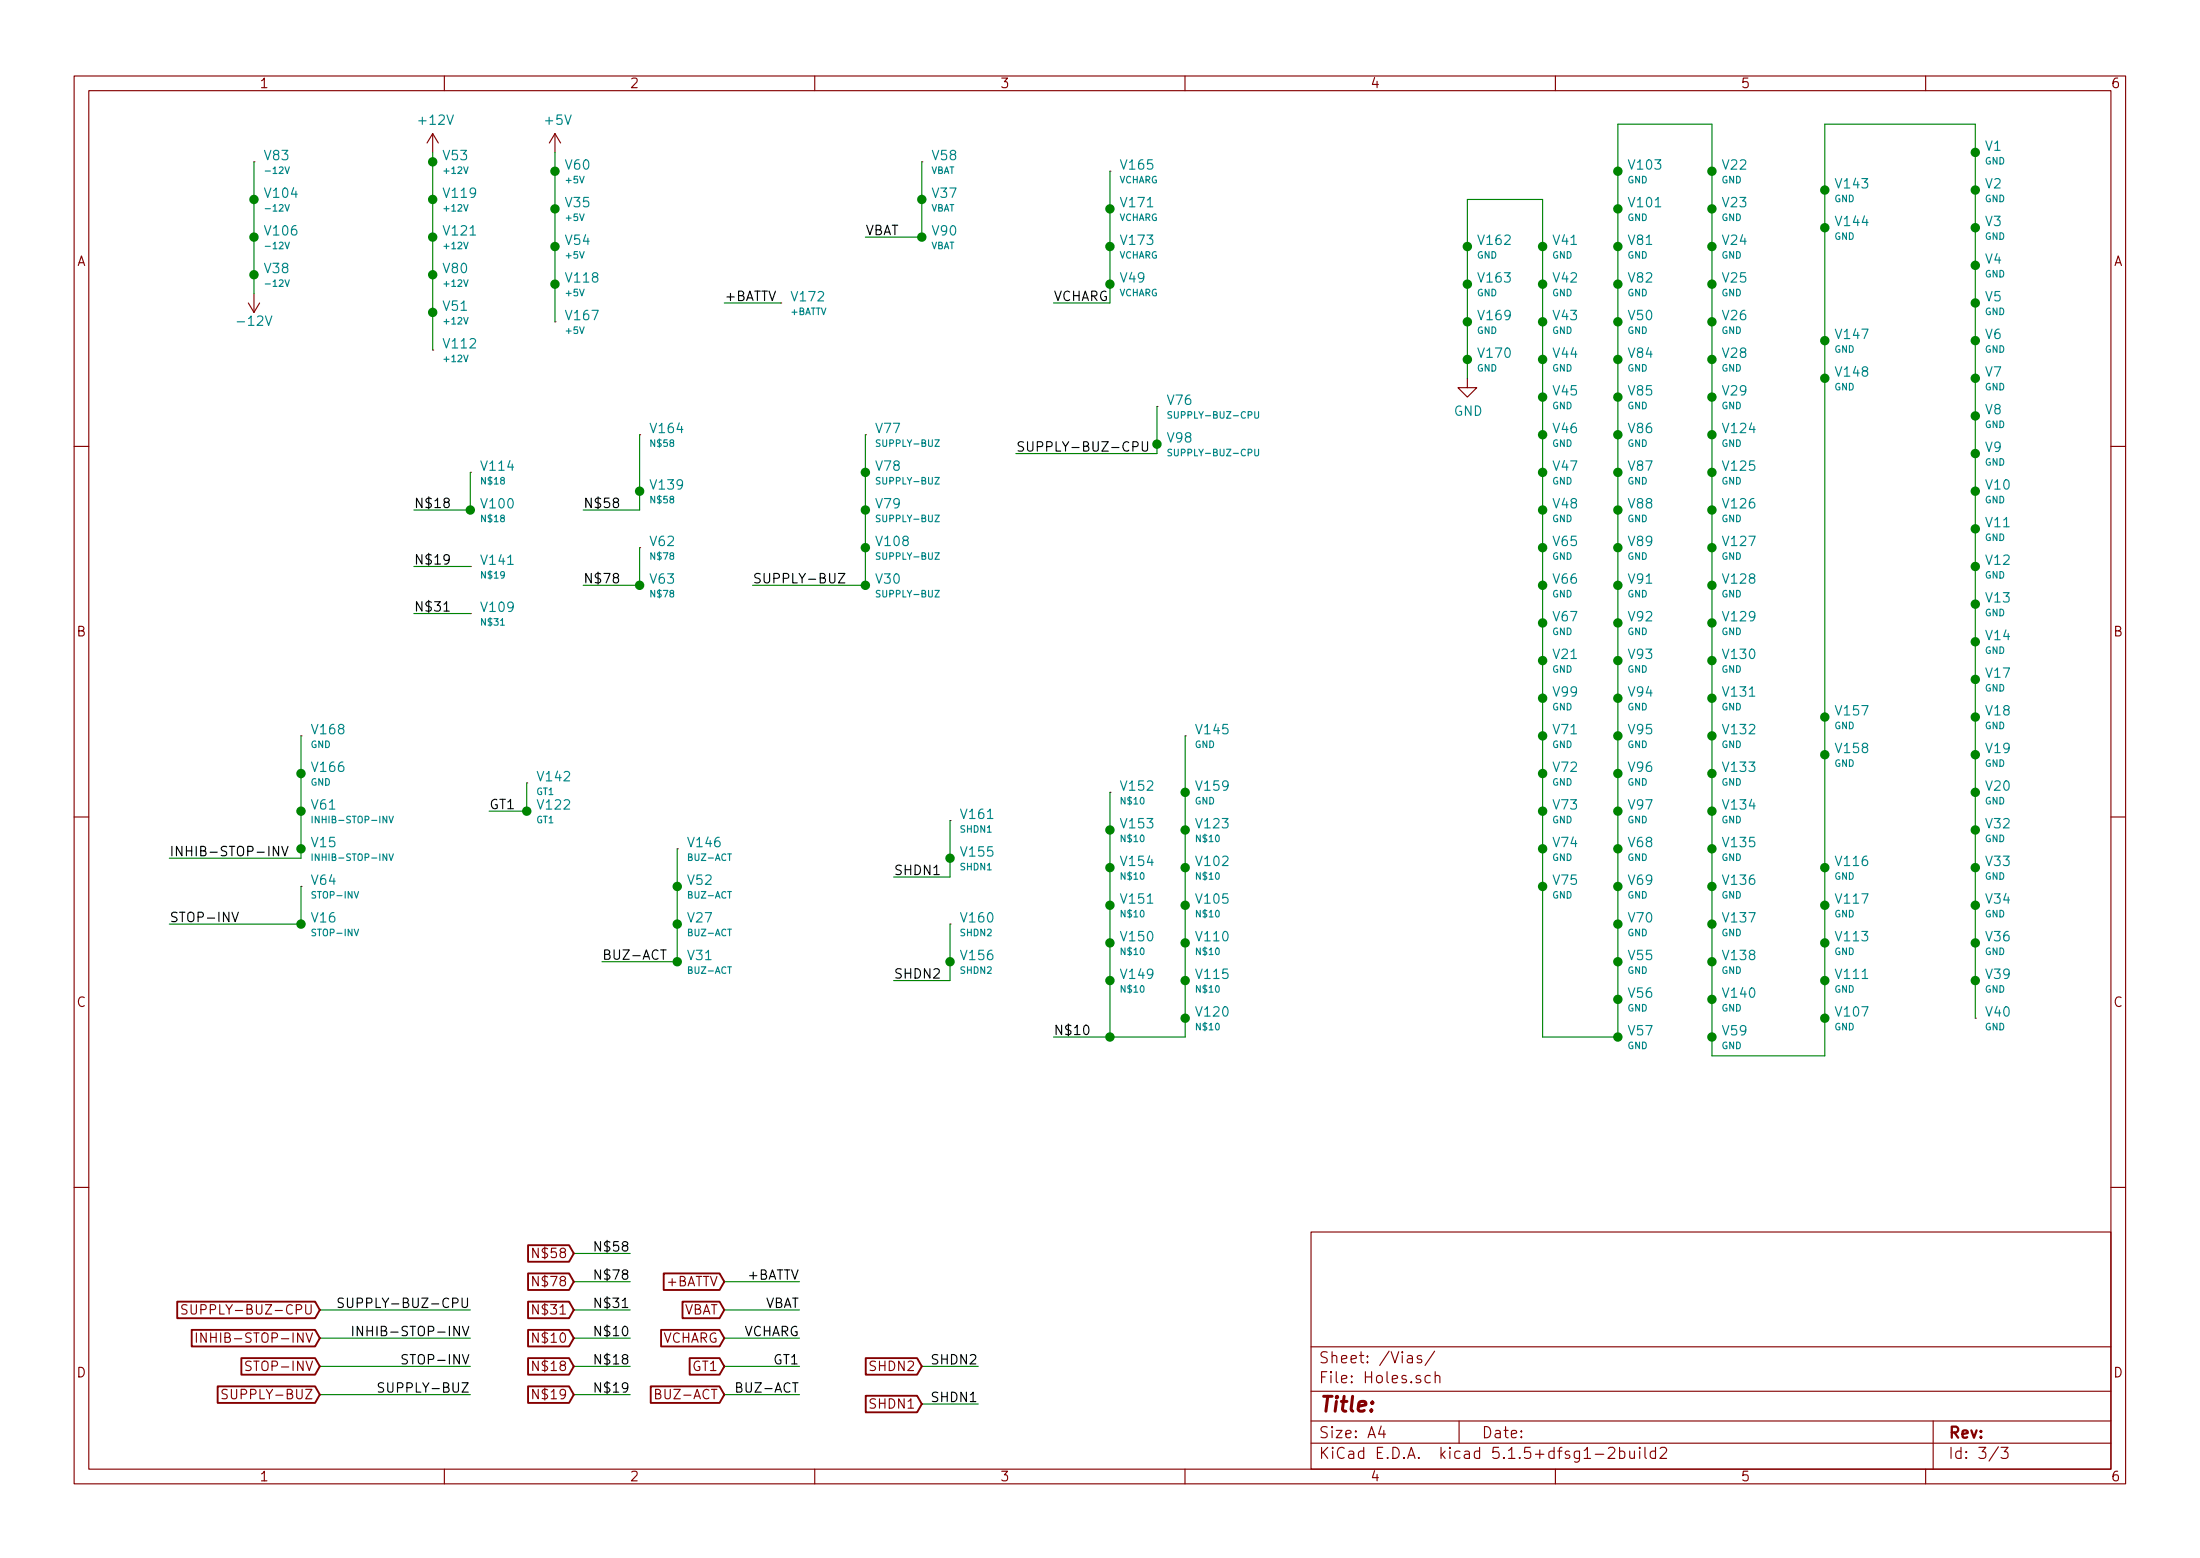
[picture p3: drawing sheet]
<svg xmlns="http://www.w3.org/2000/svg" width="297mm" height="210mm" viewBox="0 0 297 210" stroke-linecap="round" stroke-linejoin="round" font-family="sans-serif">
<g fill="none" stroke="#840000" stroke-width=".15">
<path d="M10 10.3h277v189.9h-277zM12 12.2h273v186.1h-273zM58.4 18l-.7 1.3M58.4 18v2.6M58.4 18l.8 1.3M60 10.3v1.9M74.9 18l-.7 1.3M74.9 18v2.6M74.9 18l.8 1.3M110 10.3v1.9M160 10.3v1.9M210 10.3v1.9"/>
<path d="M260 10.3v1.9M34.3 32h.1M34.3 37.1h.1M34.3 26.9h.1M34.3 21.8h.1M34.3 39.6v2.6M58.4 26.9h.1M58.4 32h.1M58.4 37.1h.1M58.4 21.8h.1M74.9 38.3h.1M74.9 28.2h.1"/>
<path d="M74.9 23.1h.1M74.9 33.3h.1M124.5 32h.1M124.5 26.9h.1M124.5 21.8h.1M149.9 33.3h.1M149.9 23.1h.1M149.9 28.2h.1M149.9 38.3h.1M198.1 38.3h.1M198.1 33.3h.1M208.3 33.3h.1"/>
<path d="M208.3 38.3h.1M218.4 23.1h.1M218.4 28.2h.1M218.4 33.3h.1M218.4 38.3h.1M231.1 23.1h.1M231.1 28.2h.1M231.1 33.3h.1M231.1 38.3h.1M246.4 25.6h.1M246.4 30.7h.1M266.7 20.6h.1"/>
<path d="M266.7 25.6h.1M266.7 30.7h.1M266.7 35.8h.1M33.5 40.9l.8 1.3M35.1 40.9l-.8 1.3M58.4 47.2h.1M58.4 42.2h.1M74.9 43.4h.1M86.4 58.7h.1M105.4 40.9h.1M116.8 58.7h.1M156.2 59.9h.1"/>
<path d="M156.2 54.9h.1M198.1 43.4h.1M198.1 48.5h.1M198.1 51v1.3h1.3l-1.3 1.3-1.3-1.3h1.3M208.3 43.4h.1M208.3 48.5h.1M208.3 53.6h.1M208.3 58.7h.1M218.4 58.7h.1M218.4 53.6h.1M218.4 48.5h.1M218.4 43.4h.1"/>
<path d="M231.1 58.7h.1M231.1 43.4h.1M231.1 48.5h.1M231.1 53.6h.1M246.4 46h.1M246.4 51h.1M266.7 56.1h.1M266.7 40.9h.1M266.7 46h.1M266.7 51h.1M10 60.2h2M63.5 76.4h.1"/>
<path d="M63.5 63.7h.1M63.5 68.8h.1M86.4 66.3h.1M86.4 73.9h.1M86.4 79h.1M116.8 73.9h.1M116.8 79h.1M116.8 63.7h.1M116.8 68.8h.1M208.3 79h.1M208.3 73.9h.1M208.3 68.8h.1"/>
<path d="M208.3 63.7h.1M218.4 68.8h.1M218.4 73.9h.1M218.4 79h.1M218.4 63.7h.1M231.1 63.7h.1M231.1 68.8h.1M231.1 73.9h.1M231.1 79h.1M266.7 61.2h.1M266.7 66.3h.1M266.7 71.4h.1"/>
<path d="M266.7 76.4h.1M285 60.2h2M40.6 99.3h.1M63.5 82.8h.1M160 99.3h.1M208.3 94.2h.1M208.3 89.1h.1M208.3 84.1h.1M208.3 99.3h.1M218.4 94.2h.1M218.4 84.1h.1M218.4 89.1h.1"/>
<path d="M218.4 99.3h.1M231.1 84.1h.1M231.1 89.1h.1M231.1 94.2h.1M231.1 99.3h.1M246.4 96.8h.1M266.7 86.6h.1M266.7 91.7h.1M266.7 96.8h.1M266.7 81.5h.1M10 110.3h2M40.6 104.4h.1"/>
<path d="M40.6 114.5h.1M40.6 109.5h.1M40.6 119.6h.1M71.1 109.5h.1M71.1 105.7h.1M91.4 114.5h.1M91.4 119.6h.1M128.3 115.8h.1M128.3 110.7h.1M149.9 106.9h.1M149.9 112h.1M149.9 117.1h.1"/>
<path d="M160 117.1h.1M160 112h.1M160 106.9h.1M208.3 114.5h.1M208.3 119.6h.1M208.3 109.5h.1M208.3 104.4h.1M218.4 104.4h.1M218.4 109.5h.1M218.4 114.5h.1M218.4 119.6h.1M231.1 104.4h.1"/>
<path d="M231.1 109.5h.1M231.1 114.5h.1M231.1 119.6h.1M246.4 117.1h.1M246.4 101.8h.1M266.7 106.9h.1M266.7 112h.1M266.7 117.1h.1M266.7 101.8h.1M285 110.3h2M40.6 124.7h.1M91.4 129.8h.1"/>
<path d="M91.4 124.7h.1M128.3 129.8h.1M128.3 124.7h.1M149.9 132.3h.1M149.9 127.2h.1M149.9 122.2h.1M160 122.2h.1M160 127.2h.1M160 132.3h.1M160 137.4h.1M218.4 134.9h.1M218.4 139.9h.1"/>
<path d="M218.4 124.7h.1M218.4 129.8h.1M231.1 124.7h.1M231.1 129.8h.1M231.1 134.9h.1M231.1 139.9h.1M246.4 122.2h.1M246.4 137.4h.1M246.4 132.3h.1M246.4 127.2h.1M266.7 122.2h.1M266.7 127.2h.1"/>
<path d="M266.7 132.3h.1M266.7 137.4h.1M10 160.2h2M25.2 176.1h-.4l-.2 .1-.1 .2 .1 .2 .6 .3v.2l-.2 .2h-.5M25.8 176.1v1l.2 .2h.3l.2-.2v-1M26.5 179.9v1.2M27.8 179.9v1.2l-.7-1.2v1.2M72.7 179.9v1.2l-.8-1.2v1.2M72.7 176.1v1.2l-.8-1.2v1.2M72.7 168.4v1.3l-.8-1.3v1.3M72.7 172.3v1.2l-.8-1.2v1.2M177 166.3h108v32h-108z"/>
<path d="M285 160.2h2M30.7 187.6l-.5-.1-.2 .1v.4l.6 .2 .1 .3-.2 .3-.5-.1M33.9 183.8a.52 .52 0 0 0-.7 0v.2a.43 .43 0 0 0 .5 .3l.1 .2a.28 .28 0 0 1 .1 .3 .28 .28 0 0 1-.2 .2l-.5-.1M60 198.3v1.9M72.7 183.7v1.3l-.8-1.3v1.3M72.7 187.5v1.3l-.8-1.3v1.3M88.5 188.1h.6a.31 .31 0 0 0 .1-.4 .31 .31 0 0 0-.3-.2h-.4v1.3h.5l.2-.2v-.3l-.3-.2M110 198.3v1.9M160 198.3v1.9M177 194.8h108M177 191.8h108M177 187.8h108"/>
<path d="M177 181.8h108M186.5 192.5l-.4 1h1M186.8 193v1M190.1 183l.1-.1 .4 .1 .1 .9M190.7 183.3l-.5 .1a.29 .29 0 0 0-.2 .2 .29 .29 0 0 0 .2 .3l.5-.1M191.9 183a.37 .37 0 0 0-.6 .1v.1a.54 .54 0 0 0 .6 .3v.3l-.1 .1-.5-.1M193.1 185.7l-.4-.1-.3 .3 .1 .6 .2 .1 .4-.1M193.7 182.3l-1.3 2M193.8 185.7a.38 .38 0 0 1 .6 .1v.8M193.8 185.1v1.5M197 191.8v3M210 198.3v1.9"/>
<path d="M215.4 196.3h1.1M217.2 195.5l.2-.2 .5 .1a.37 .37 0 0 1 .1 .6l-.9 .8h.9M218.7 195.9a.48 .48 0 0 1 .6 .1l.1 .1-.1 .6a.48 .48 0 0 1-.6 0M218.7 195.3v1.5M220 195.8l.1 .9a.45 .45 0 0 0 .6 0M220.7 195.8v1M221.4 195.3l-.1 .1 .1 .1 .1-.1-.1-.1v.2M221.4 195.8v1M222.1 195.3v1.3l.2 .2M223.5 195.9l-.4-.1-.3 .3 .1 .6 .2 .1 .4-.1M223.5 195.3v1.5M224.2 195.5l.2-.2 .5 .1a.4 .4 0 0 1 0 .6l-.8 .8h.9"/>
<path d="M260 198.3v1.9M261 191.8v6.5M269.8 195.2l-1.2 2M270.2 195.3h.9l-.5 .6 .4 .1 .1 .2-.1 .5-.2 .1h-.4l-.2-.1"/>
</g>
<g fill="none" stroke="#008484" stroke-width=".15">
<path d="M126.2 59.4h.6l-.6 .8h.6M158.2 55.6l-.3-.1-.2 .2 .1 .2 .3 .2 .1 .1-.1 .2h-.4M169.4 55.5v.8l.2 .1h.2l.1-.1v-.8M126.2 74.6h.6l-.6 .9h.6M126.2 79.7h.6l-.6 .9h.6M126.2 64.4h.6l-.6 .9h.6M126.2 69.5h.6l-.6 .9h.6M158.2 60.7l-.3-.1-.2 .2 .1 .2 .3 .1 .1 .2-.1 .2h-.4M169.4 60.6v.8l.2 .1h.2l.1-.1v-.8M42.1 110.2v.8M42.1 115.2v.9M52.5 115.2l.3 .9 .3-.9"/>
<path d="M52.5 110.2l.3 .8 .3-.8"/>
</g>
<g fill="none" stroke="#008400" stroke-width=".15">
<path d="M34.3 21.8v17.8M58.4 20.6v26.6M74.9 20.6v22.8M124.5 21.8v10.2h-7.7M149.9 23.1v17.8h-7.7M86.4 58.7v10.1h-7.7M97.8 40.9h7.6M116.8 58.7v20.3h-15.2M156.2 54.9v6.3h-19M198.1 51v-24.1h10.2v113h10.1v-123.1h12.7v125.7h15.3v-125.7h20.3v120.6M55.9 76.4h7.6M63.5 63.7v5.1h-7.6"/>
<path d="M86.4 73.9v5.1h-7.7M40.6 99.3v16.5h-17.7M55.9 82.8h7.6M160 99.3v40.6h-17.8M40.6 119.6v5.1h-17.7M71.1 105.7v3.8h-5.1M91.4 114.5v15.3h-10.1M128.3 110.7v7.7h-7.7M149.9 106.9v33M128.3 124.7v7.6h-7.7M43.2 176.8h20.3M77.5 173h7.6"/>
<path d="M77.5 176.8h7.6M77.5 169.2h7.6M97.8 173h10.1M97.8 176.8h10.1M43.2 180.6h20.3M43.2 188.2h20.3M43.2 184.4h20.3M77.5 180.6h7.6M77.5 188.2h7.6M77.5 184.4h7.6M97.8 180.6h10.1M97.8 188.2h10.1"/>
<path d="M97.8 184.4h10.1M124.5 184.4h7.6M124.5 189.5h7.6"/>
</g>
<g fill="none" stroke="#840000" stroke-width=".25">
<path d="M23.9 175.7h18.6l.7 1.1-.7 1.1h-18.6zM25.9 179.5h16.6l.7 1.1-.7 1.1h-16.6zM71.3 179.5h5.5l.7 1.1-.7 1.1h-5.5zM71.3 175.7h5.5l.7 1.1-.7 1.1h-5.5zM71.3 168h5.5l.7 1.2-.7 1.1h-5.5zM71.3 171.9h5.5l.7 1.1-.7 1.1h-5.5zM89.3 179.5h7.9l.6 1.1-.6 1.1h-7.9zM89.6 171.9h7.6l.6 1.1-.6 1.1h-7.6zM92.2 175.7h5l.6 1.1-.6 1.1h-5zM29.4 187.1h13.1l.7 1.1-.7 1.1h-13.1zM32.6 183.3h9.9l.7 1.1-.7 1.1h-9.9zM71.3 183.3h5.5l.7 1.1-.7 1.1h-5.5z"/>
<path d="M71.3 187.1h5.5l.7 1.1-.7 1.1h-5.5zM87.9 187.1h9.3l.6 1.1-.6 1.1h-9.3zM93.1 183.3h4.1l.6 1.1-.6 1.1h-4.1zM116.9 188.4h6.9l.7 1.1-.7 1.1h-6.9zM116.9 183.3h6.9l.7 1.1-.7 1.1h-6.9z"/>
</g>
<g fill="none" stroke="#000" stroke-width=".15">
<path d="M154.2 59.6v1l.3 .3h.2l.2-.3v-1M60.7 75.4l-.3 .2h-.4l-.1-.2 .1-.5 .4-.1 .2 .2a1.1 1.1 0 0 1-.2 1.1h-.4M113.2 77.4h.9l-.9 1.3h.9M153 60.3h.4l.2-.1v-.5l-.2-.1h-.4v1.3M59.9 82.5h.8M37.6 114.2v1.3l-.7-1.3v1.3M38 114.2l.5 1.3 .4-1.3M31.3 123.1l.4 1.3 .5-1.3M89.2 128.2h.7M89.6 128.2v1.3M46.4 175.3l-.5-.1-.2 .1-.1 .2 .1 .2 .6 .3 .1 .2-.3 .2h-.5M46.9 175.2v1l.2 .2h.3l.2-.2v-1"/>
<path d="M47.6 179v1.3M48.9 179v1.3l-.7-1.3v1.3M81.1 175.2v1.2l-.8-1.2v1.2M81.1 167.6v1.2l-.8-1.2v1.2M81.1 171.4v1.2l-.8-1.2v1.2M81.1 179v1.3l-.8-1.3v1.3M51.8 186.7l-.5-.1-.2 .1v.4l.6 .2 .1 .3-.2 .3-.5-.1M55 182.9a.52 .52 0 0 0-.7 0v.3a.43 .43 0 0 0 .5 .3l.1 .1a.28 .28 0 0 1 .1 .3 .28 .28 0 0 1-.2 .2l-.5-.1M81.1 186.6v1.3l-.8-1.3v1.3M81.1 182.8v1.3l-.8-1.3v1.3M99.5 187.2h.5a.31 .31 0 0 0 .1-.4 .31 .31 0 0 0-.2-.2h-.4v1.3h.4l.2-.1 .1-.4-.3-.2"/>
</g>
<g fill="#008400" stroke="#008400" stroke-width=".25">
<circle cx="149.9" cy="33.3" r=".51"/>
<circle cx="266.7" cy="81.5" r=".51"/>
<circle cx="266.7" cy="61.2" r=".51"/>
<circle cx="71.1" cy="109.5" r=".51"/>
<circle cx="91.4" cy="119.6" r=".51"/>
<circle cx="246.4" cy="96.8" r=".51"/>
<circle cx="149.9" cy="28.2" r=".51"/>
<circle cx="40.6" cy="109.5" r=".51"/>
<circle cx="160" cy="106.9" r=".51"/>
<circle cx="74.9" cy="38.3" r=".51"/>
<circle cx="266.7" cy="132.3" r=".51"/>
<circle cx="208.3" cy="84.1" r=".51"/>
<circle cx="160" cy="112" r=".51"/>
<circle cx="266.7" cy="30.7" r=".51"/>
<circle cx="198.1" cy="43.4" r=".51"/>
<circle cx="246.4" cy="30.7" r=".51"/>
<circle cx="198.1" cy="38.3" r=".51"/>
<circle cx="266.7" cy="76.4" r=".51"/>
<circle cx="149.9" cy="122.2" r=".51"/>
<circle cx="246.4" cy="46" r=".51"/>
<circle cx="149.9" cy="132.3" r=".51"/>
<circle cx="149.9" cy="127.2" r=".51"/>
<circle cx="266.7" cy="66.3" r=".51"/>
<circle cx="86.4" cy="66.3" r=".51"/>
<circle cx="266.7" cy="71.4" r=".51"/>
<circle cx="160" cy="137.4" r=".51"/>
<circle cx="266.7" cy="25.6" r=".51"/>
<circle cx="149.9" cy="139.9" r=".51"/>
<circle cx="246.4" cy="117.1" r=".51"/>
<circle cx="198.1" cy="48.5" r=".51"/>
<circle cx="40.6" cy="104.4" r=".51"/>
<circle cx="266.7" cy="51" r=".51"/>
<circle cx="266.7" cy="112" r=".51"/>
<circle cx="266.7" cy="101.8" r=".51"/>
<circle cx="266.7" cy="46" r=".51"/>
<circle cx="124.5" cy="32" r=".51"/>
<circle cx="266.7" cy="117.1" r=".51"/>
<circle cx="246.4" cy="137.4" r=".51"/>
<circle cx="149.9" cy="38.3" r=".51"/>
<circle cx="74.9" cy="33.3" r=".51"/>
<circle cx="266.7" cy="122.2" r=".51"/>
<circle cx="74.9" cy="28.2" r=".51"/>
<circle cx="128.3" cy="129.8" r=".51"/>
<circle cx="246.4" cy="101.8" r=".51"/>
<circle cx="266.7" cy="40.9" r=".51"/>
<circle cx="74.9" cy="23.1" r=".51"/>
<circle cx="128.3" cy="115.8" r=".51"/>
<circle cx="266.7" cy="96.8" r=".51"/>
<circle cx="266.7" cy="127.2" r=".51"/>
<circle cx="266.7" cy="56.1" r=".51"/>
<circle cx="208.3" cy="89.1" r=".51"/>
<circle cx="266.7" cy="106.9" r=".51"/>
<circle cx="266.7" cy="91.7" r=".51"/>
<circle cx="266.7" cy="35.8" r=".51"/>
<circle cx="246.4" cy="51" r=".51"/>
<circle cx="266.7" cy="86.6" r=".51"/>
<circle cx="208.3" cy="99.3" r=".51"/>
<circle cx="218.4" cy="43.4" r=".51"/>
<circle cx="208.3" cy="58.7" r=".51"/>
<circle cx="208.3" cy="63.7" r=".51"/>
<circle cx="218.4" cy="38.3" r=".51"/>
<circle cx="208.3" cy="68.8" r=".51"/>
<circle cx="208.3" cy="73.9" r=".51"/>
<circle cx="218.4" cy="33.3" r=".51"/>
<circle cx="208.3" cy="79" r=".51"/>
<circle cx="218.4" cy="28.2" r=".51"/>
<circle cx="208.3" cy="94.2" r=".51"/>
<circle cx="218.4" cy="23.1" r=".51"/>
<circle cx="208.3" cy="53.6" r=".51"/>
<circle cx="208.3" cy="104.4" r=".51"/>
<circle cx="208.3" cy="109.5" r=".51"/>
<circle cx="208.3" cy="114.5" r=".51"/>
<circle cx="231.1" cy="23.1" r=".51"/>
<circle cx="231.1" cy="134.9" r=".51"/>
<circle cx="208.3" cy="33.3" r=".51"/>
<circle cx="198.1" cy="33.3" r=".51"/>
<circle cx="231.1" cy="129.8" r=".51"/>
<circle cx="231.1" cy="124.7" r=".51"/>
<circle cx="231.1" cy="119.6" r=".51"/>
<circle cx="34.3" cy="26.9" r=".51"/>
<circle cx="218.4" cy="124.7" r=".51"/>
<circle cx="218.4" cy="89.1" r=".51"/>
<circle cx="218.4" cy="84.1" r=".51"/>
<circle cx="218.4" cy="94.2" r=".51"/>
<circle cx="218.4" cy="99.3" r=".51"/>
<circle cx="218.4" cy="79" r=".51"/>
<circle cx="218.4" cy="104.4" r=".51"/>
<circle cx="218.4" cy="109.5" r=".51"/>
<circle cx="218.4" cy="73.9" r=".51"/>
<circle cx="218.4" cy="114.5" r=".51"/>
<circle cx="218.4" cy="119.6" r=".51"/>
<circle cx="218.4" cy="68.8" r=".51"/>
<circle cx="34.3" cy="32" r=".51"/>
<circle cx="218.4" cy="129.8" r=".51"/>
<circle cx="218.4" cy="63.7" r=".51"/>
<circle cx="218.4" cy="134.9" r=".51"/>
<circle cx="218.4" cy="58.7" r=".51"/>
<circle cx="218.4" cy="139.9" r=".51"/>
<circle cx="218.4" cy="53.6" r=".51"/>
<circle cx="208.3" cy="119.6" r=".51"/>
<circle cx="208.3" cy="38.3" r=".51"/>
<circle cx="208.3" cy="43.4" r=".51"/>
<circle cx="218.4" cy="48.5" r=".51"/>
<circle cx="208.3" cy="48.5" r=".51"/>
<circle cx="246.4" cy="132.3" r=".51"/>
<circle cx="40.6" cy="124.7" r=".51"/>
<circle cx="231.1" cy="43.4" r=".51"/>
<circle cx="91.4" cy="129.8" r=".51"/>
<circle cx="160" cy="132.3" r=".51"/>
<circle cx="231.1" cy="38.3" r=".51"/>
<circle cx="160" cy="127.2" r=".51"/>
<circle cx="160" cy="122.2" r=".51"/>
<circle cx="231.1" cy="33.3" r=".51"/>
<circle cx="160" cy="117.1" r=".51"/>
<circle cx="231.1" cy="28.2" r=".51"/>
<circle cx="231.1" cy="139.9" r=".51"/>
<circle cx="231.1" cy="48.5" r=".51"/>
<circle cx="246.4" cy="127.2" r=".51"/>
<circle cx="63.5" cy="68.8" r=".51"/>
<circle cx="246.4" cy="122.2" r=".51"/>
<circle cx="149.9" cy="117.1" r=".51"/>
<circle cx="86.4" cy="79" r=".51"/>
<circle cx="149.9" cy="112" r=".51"/>
<circle cx="58.4" cy="21.8" r=".51"/>
<circle cx="34.3" cy="37.1" r=".51"/>
<circle cx="246.4" cy="25.6" r=".51"/>
<circle cx="266.7" cy="20.6" r=".51"/>
<circle cx="116.8" cy="79" r=".51"/>
<circle cx="116.8" cy="73.9" r=".51"/>
<circle cx="231.1" cy="114.5" r=".51"/>
<circle cx="58.4" cy="26.9" r=".51"/>
<circle cx="231.1" cy="109.5" r=".51"/>
<circle cx="58.4" cy="32" r=".51"/>
<circle cx="58.4" cy="37.1" r=".51"/>
<circle cx="231.1" cy="104.4" r=".51"/>
<circle cx="58.4" cy="42.2" r=".51"/>
<circle cx="231.1" cy="99.3" r=".51"/>
<circle cx="116.8" cy="63.7" r=".51"/>
<circle cx="116.8" cy="68.8" r=".51"/>
<circle cx="231.1" cy="94.2" r=".51"/>
<circle cx="156.2" cy="59.9" r=".51"/>
<circle cx="231.1" cy="89.1" r=".51"/>
<circle cx="124.5" cy="26.9" r=".51"/>
<circle cx="231.1" cy="84.1" r=".51"/>
<circle cx="231.1" cy="79" r=".51"/>
<circle cx="231.1" cy="73.9" r=".51"/>
<circle cx="91.4" cy="124.7" r=".51"/>
<circle cx="231.1" cy="68.8" r=".51"/>
<circle cx="231.1" cy="63.7" r=".51"/>
<circle cx="231.1" cy="58.7" r=".51"/>
<circle cx="231.1" cy="53.6" r=".51"/>
<circle cx="40.6" cy="114.5" r=".51"/>
</g>
<text font-size="2.8" fill="#840000" x="178" y="190.5">Title:</text>
<g font-size="2.1" fill="#840000">
<text x="178" y="184">Sheet: /Vias/</text>
<text x="178" y="186.7">File: Holes.sch</text>
<text x="178" y="196.9">KiCad E.D.A. kicad 5.1.5+dfsg1-2build2</text>
<text x="178" y="194.1">Size: A4</text>
<text x="200" y="194.1">Date:</text>
<text x="263" y="194.1">Rev:</text>
<text x="263" y="196.9">Id: 3/3</text>
</g>
<g font-size="1.8" fill="#840000">
<text x="35" y="11.9">1</text>
<text x="85" y="11.9">2</text>
<text x="135" y="11.9">3</text>
<text x="185" y="11.9">4</text>
<text x="235" y="11.9">5</text>
<text x="285" y="11.9">6</text>
<text x="10.4" y="35.9">A</text>
<text x="285.4" y="35.9">A</text>
<text x="10.4" y="85.9">B</text>
<text x="285.4" y="85.9">B</text>
<text x="10.4" y="135.9">C</text>
<text x="285.4" y="135.9">C</text>
<text x="72.5" y="169.8">N$58</text>
<text x="72.5" y="173.6">N$78</text>
<text x="90.1" y="173.6">+BATTV</text>
<text x="26.8" y="177.4">SUPPLY-BUZ-CPU</text>
<text x="72.5" y="177.4">N$31</text>
<text x="92.2" y="177.4">VBAT</text>
<text x="10.4" y="185.9">D</text>
<text x="28.6" y="181.2">INHIB-STOP-INV</text>
<text x="34" y="185">STOP-INV</text>
<text x="72.5" y="181.2">N$10</text>
<text x="72.5" y="185">N$18</text>
<text x="89.3" y="181.2">VCHARG</text>
<text x="93.6" y="185">GT1</text>
<text x="117.7" y="185">SHDN2</text>
<text x="285.4" y="185.9">D</text>
<text x="31.1" y="188.8">SUPPLY-BUZ</text>
<text x="72.5" y="188.8">N$19</text>
<text x="89.2" y="188.8">BUZ-ACT</text>
<text x="117.7" y="190.1">SHDN1</text>
<text x="35" y="199.9">1</text>
<text x="85" y="199.9">2</text>
<text x="135" y="199.9">3</text>
<text x="185" y="199.9">4</text>
<text x="235" y="199.9">5</text>
<text x="285" y="199.9">6</text>
</g>
<g font-size="1.8" fill="#008484">
<text x="56.7" y="16.9">+12V</text>
<text x="73.7" y="16.9">+5V</text>
<text x="35.8" y="21.6">V83</text>
<text x="59.9" y="21.6">V53</text>
<text x="76.4" y="22.9">V60</text>
<text x="126" y="21.6">V58</text>
<text x="151.5" y="22.9">V165</text>
<text x="220.1" y="22.9">V103</text>
<text x="232.6" y="22.9">V22</text>
<text x="268.1" y="20.4">V1</text>
<text x="35.9" y="26.7">V104</text>
<text x="60" y="26.7">V119</text>
<text x="76.4" y="28">V35</text>
<text x="126" y="26.7">V37</text>
<text x="151.5" y="28">V171</text>
<text x="220.1" y="28">V101</text>
<text x="232.6" y="28">V23</text>
<text x="248" y="25.4">V143</text>
<text x="268.1" y="25.4">V2</text>
<text x="35.9" y="31.8">V106</text>
<text x="60" y="31.8">V121</text>
<text x="76.4" y="33.1">V54</text>
<text x="126" y="31.8">V90</text>
<text x="151.5" y="33.1">V173</text>
<text x="199.7" y="33.1">V162</text>
<text x="209.8" y="33.1">V41</text>
<text x="219.9" y="33.1">V81</text>
<text x="232.6" y="33.1">V24</text>
<text x="248" y="30.5">V144</text>
<text x="268.1" y="30.5">V3</text>
<text x="268.1" y="35.6">V4</text>
<text x="35.8" y="36.9">V38</text>
<text x="59.9" y="36.9">V80</text>
<text x="59.9" y="42">V51</text>
<text x="76.6" y="38.1">V118</text>
<text x="107" y="40.7">V172</text>
<text x="151.4" y="38.1">V49</text>
<text x="199.7" y="38.1">V163</text>
<text x="209.8" y="38.1">V42</text>
<text x="219.9" y="38.1">V82</text>
<text x="232.6" y="38.1">V25</text>
<text x="268.1" y="40.7">V5</text>
<text x="32.4" y="44">-12V</text>
<text x="60" y="47">V112</text>
<text x="76.6" y="43.2">V167</text>
<text x="199.7" y="43.2">V169</text>
<text x="209.8" y="43.2">V43</text>
<text x="219.9" y="43.2">V50</text>
<text x="232.6" y="43.2">V26</text>
<text x="248" y="45.8">V147</text>
<text x="268.1" y="45.8">V6</text>
<text x="199.7" y="48.3">V170</text>
<text x="209.8" y="48.3">V44</text>
<text x="209.8" y="53.4">V45</text>
<text x="219.9" y="53.4">V85</text>
<text x="219.9" y="48.3">V84</text>
<text x="232.6" y="48.3">V28</text>
<text x="232.6" y="53.4">V29</text>
<text x="248" y="50.8">V148</text>
<text x="268.1" y="50.8">V7</text>
<text x="88" y="58.5">V164</text>
<text x="118.3" y="58.5">V77</text>
<text x="157.7" y="59.7">V98</text>
<text x="157.7" y="54.7">V76</text>
<text x="196.3" y="56.1">GND</text>
<text x="209.8" y="58.5">V46</text>
<text x="219.9" y="58.5">V86</text>
<text x="232.8" y="58.5">V124</text>
<text x="268.1" y="55.9">V8</text>
<text x="65.1" y="63.5">V114</text>
<text x="118.3" y="63.5">V78</text>
<text x="209.8" y="63.5">V47</text>
<text x="219.9" y="63.5">V87</text>
<text x="232.8" y="63.5">V125</text>
<text x="268.1" y="61">V9</text>
<text x="65.1" y="68.6">V100</text>
<text x="88" y="66.1">V139</text>
<text x="118.3" y="68.6">V79</text>
<text x="209.8" y="68.6">V48</text>
<text x="219.9" y="68.6">V88</text>
<text x="232.8" y="68.6">V126</text>
<text x="268.2" y="66.1">V10</text>
<text x="268.2" y="71.2">V11</text>
<text x="65.1" y="76.2">V141</text>
<text x="87.9" y="73.7">V62</text>
<text x="118.5" y="73.7">V108</text>
<text x="209.8" y="73.7">V65</text>
<text x="219.9" y="73.7">V89</text>
<text x="232.8" y="73.7">V127</text>
<text x="268.2" y="76.2">V12</text>
<text x="65.1" y="82.6">V109</text>
<text x="87.9" y="78.8">V63</text>
<text x="118.3" y="78.8">V30</text>
<text x="209.8" y="83.9">V67</text>
<text x="209.8" y="78.8">V66</text>
<text x="219.9" y="78.8">V91</text>
<text x="219.9" y="83.9">V92</text>
<text x="232.8" y="78.8">V128</text>
<text x="232.8" y="83.9">V129</text>
<text x="268.2" y="81.3">V13</text>
<text x="209.8" y="88.9">V21</text>
<text x="219.9" y="88.9">V93</text>
<text x="232.8" y="88.9">V130</text>
<text x="268.2" y="86.4">V14</text>
<text x="209.8" y="94">V99</text>
<text x="219.9" y="94">V94</text>
<text x="232.8" y="94">V131</text>
<text x="268.2" y="91.5">V17</text>
<text x="42.3" y="99.1">V168</text>
<text x="161.6" y="99.1">V145</text>
<text x="209.8" y="99.1">V71</text>
<text x="219.9" y="99.1">V95</text>
<text x="232.8" y="99.1">V132</text>
<text x="248" y="96.6">V157</text>
<text x="248" y="101.6">V158</text>
<text x="268.2" y="96.6">V18</text>
<text x="268.2" y="101.6">V19</text>
<text x="42.3" y="104.2">V166</text>
<text x="72.7" y="105.5">V142</text>
<text x="151.5" y="106.7">V152</text>
<text x="161.6" y="106.7">V159</text>
<text x="209.8" y="104.2">V72</text>
<text x="219.9" y="104.2">V96</text>
<text x="232.8" y="104.2">V133</text>
<text x="268.2" y="106.7">V20</text>
<text x="42.1" y="109.3">V61</text>
<text x="72.7" y="109.3">V122</text>
<text x="129.9" y="110.5">V161</text>
<text x="151.5" y="111.8">V153</text>
<text x="161.6" y="111.8">V123</text>
<text x="209.8" y="109.3">V73</text>
<text x="219.9" y="109.3">V97</text>
<text x="232.8" y="109.3">V134</text>
<text x="268.2" y="111.8">V32</text>
<text x="42.1" y="114.3">V15</text>
<text x="42.1" y="119.4">V64</text>
<text x="92.9" y="119.4">V52</text>
<text x="93.1" y="114.3">V146</text>
<text x="129.9" y="115.6">V155</text>
<text x="151.5" y="116.9">V154</text>
<text x="161.6" y="116.9">V102</text>
<text x="209.8" y="114.3">V74</text>
<text x="209.8" y="119.4">V75</text>
<text x="219.9" y="114.3">V68</text>
<text x="219.9" y="119.4">V69</text>
<text x="232.8" y="114.3">V135</text>
<text x="232.8" y="119.4">V136</text>
<text x="248" y="116.9">V116</text>
<text x="268.2" y="116.9">V33</text>
<text x="42.1" y="124.5">V16</text>
<text x="92.9" y="124.5">V27</text>
<text x="129.9" y="124.5">V160</text>
<text x="151.5" y="122">V151</text>
<text x="161.6" y="122">V105</text>
<text x="219.9" y="124.5">V70</text>
<text x="232.8" y="124.5">V137</text>
<text x="248" y="122">V117</text>
<text x="268.2" y="122">V34</text>
<text x="92.9" y="129.6">V31</text>
<text x="129.9" y="129.6">V156</text>
<text x="151.5" y="127">V150</text>
<text x="161.6" y="127">V110</text>
<text x="219.9" y="129.6">V55</text>
<text x="232.8" y="129.6">V138</text>
<text x="248" y="127">V113</text>
<text x="268.2" y="127">V36</text>
<text x="151.5" y="132.1">V149</text>
<text x="161.6" y="132.1">V115</text>
<text x="161.6" y="137.2">V120</text>
<text x="219.9" y="134.7">V56</text>
<text x="232.8" y="134.7">V140</text>
<text x="248" y="137.2">V107</text>
<text x="248" y="132.1">V111</text>
<text x="268.2" y="132.1">V39</text>
<text x="268.2" y="137.2">V40</text>
<text x="219.9" y="139.7">V57</text>
<text x="232.6" y="139.7">V59</text>
</g>
<g font-size="1.8">
<text x="116.8" y="31.7">VBAT</text>
<text x="97.8" y="40.6">+BATTV</text>
<text x="142.2" y="40.6">VCHARG</text>
<text x="137.2" y="61">SUPPLY-BUZ-CPU</text>
<text x="55.9" y="68.6">N$18</text>
<text x="78.7" y="68.6">N$58</text>
<text x="55.9" y="76.2">N$19</text>
<text x="55.9" y="82.5">N$31</text>
<text x="78.7" y="78.7">N$78</text>
<text x="101.6" y="78.7">SUPPLY-BUZ</text>
<text x="66" y="109.2">GT1</text>
<text x="22.9" y="115.6">INHIB-STOP-INV</text>
<text x="120.6" y="118.1">SHDN1</text>
<text x="22.9" y="124.5">STOP-INV</text>
<text x="81.3" y="129.5">BUZ-ACT</text>
<text x="120.6" y="132.1">SHDN2</text>
<text x="142.2" y="139.7">N$10</text>
<text x="80.9" y="168.9">N$58</text>
<text x="80.9" y="172.7">N$78</text>
<text x="101" y="172.7">+BATTV</text>
<text x="47.9" y="176.5">SUPPLY-BUZ-CPU</text>
<text x="80.9" y="176.5">N$31</text>
<text x="103.1" y="176.5">VBAT</text>
<text x="49.7" y="180.3">INHIB-STOP-INV</text>
<text x="55.1" y="184.1">STOP-INV</text>
<text x="80.9" y="180.3">N$10</text>
<text x="80.9" y="184.1">N$18</text>
<text x="100.3" y="180.3">VCHARG</text>
<text x="104.5" y="184.1">GT1</text>
<text x="126.1" y="184.1">SHDN2</text>
<text x="52.2" y="188">SUPPLY-BUZ</text>
<text x="80.9" y="188">N$19</text>
<text x="100.1" y="188">BUZ-ACT</text>
<text x="126.1" y="189.2">SHDN1</text>
</g>
<g font-size="1.2" fill="#008484">
<text x="36.1" y="23.5">-12V</text>
<text x="60.1" y="23.5">+12V</text>
<text x="125.7" y="23.5">VBAT</text>
<text x="268" y="22.2">GND</text>
<text x="36.1" y="28.5">-12V</text>
<text x="60.1" y="28.5">+12V</text>
<text x="76.5" y="29.8">+5V</text>
<text x="76.5" y="24.7">+5V</text>
<text x="125.7" y="28.5">VBAT</text>
<text x="151.1" y="24.7">VCHARG</text>
<text x="151.1" y="29.8">VCHARG</text>
<text x="219.7" y="24.7">GND</text>
<text x="219.7" y="29.8">GND</text>
<text x="232.4" y="24.7">GND</text>
<text x="232.4" y="29.8">GND</text>
<text x="247.7" y="27.3">GND</text>
<text x="268" y="27.3">GND</text>
<text x="36.1" y="33.6">-12V</text>
<text x="60.1" y="33.6">+12V</text>
<text x="76.5" y="34.9">+5V</text>
<text x="125.7" y="33.6">VBAT</text>
<text x="151.1" y="34.9">VCHARG</text>
<text x="199.4" y="34.9">GND</text>
<text x="209.6" y="34.9">GND</text>
<text x="219.7" y="34.9">GND</text>
<text x="232.4" y="34.9">GND</text>
<text x="247.7" y="32.4">GND</text>
<text x="268" y="32.4">GND</text>
<text x="36.1" y="38.7">-12V</text>
<text x="60.1" y="38.7">+12V</text>
<text x="76.5" y="40">+5V</text>
<text x="151.1" y="40">VCHARG</text>
<text x="199.4" y="40">GND</text>
<text x="209.6" y="40">GND</text>
<text x="219.7" y="40">GND</text>
<text x="232.4" y="40">GND</text>
<text x="268" y="37.4">GND</text>
<text x="60.1" y="43.8">+12V</text>
<text x="76.5" y="45.1">+5V</text>
<text x="106.8" y="42.5">+BATTV</text>
<text x="199.4" y="45.1">GND</text>
<text x="209.6" y="45.1">GND</text>
<text x="219.7" y="45.1">GND</text>
<text x="232.4" y="45.1">GND</text>
<text x="247.7" y="47.6">GND</text>
<text x="268" y="42.5">GND</text>
<text x="268" y="47.6">GND</text>
<text x="60.1" y="48.9">+12V</text>
<text x="199.4" y="50.1">GND</text>
<text x="209.6" y="50.1">GND</text>
<text x="219.7" y="50.1">GND</text>
<text x="232.4" y="50.1">GND</text>
<text x="247.7" y="52.7">GND</text>
<text x="268" y="52.7">GND</text>
<text x="158.4" y="56.5">SUPPLY-BUZ-CPU</text>
<text x="209.6" y="55.2">GND</text>
<text x="219.7" y="55.2">GND</text>
<text x="232.4" y="55.2">GND</text>
<text x="268" y="57.8">GND</text>
<text x="65.1" y="65.4">N$18</text>
<text x="87.9" y="60.3">N$58</text>
<text x="118.6" y="60.3">SUPPLY-BUZ</text>
<text x="118.6" y="65.4">SUPPLY-BUZ</text>
<text x="158.4" y="61.6">SUPPLY-BUZ-CPU</text>
<text x="209.6" y="60.3">GND</text>
<text x="209.6" y="65.4">GND</text>
<text x="219.7" y="60.3">GND</text>
<text x="219.7" y="65.4">GND</text>
<text x="232.4" y="60.3">GND</text>
<text x="232.4" y="65.4">GND</text>
<text x="268" y="62.8">GND</text>
<text x="65.1" y="70.5">N$18</text>
<text x="87.9" y="67.9">N$58</text>
<text x="118.6" y="70.5">SUPPLY-BUZ</text>
<text x="209.6" y="70.5">GND</text>
<text x="219.7" y="70.5">GND</text>
<text x="232.4" y="70.5">GND</text>
<text x="268" y="67.9">GND</text>
<text x="87.9" y="75.5">N$78</text>
<text x="118.6" y="75.5">SUPPLY-BUZ</text>
<text x="209.6" y="75.5">GND</text>
<text x="219.7" y="75.5">GND</text>
<text x="232.4" y="75.5">GND</text>
<text x="268" y="73">GND</text>
<text x="65.1" y="78.1">N$19</text>
<text x="87.9" y="80.6">N$78</text>
<text x="118.6" y="80.6">SUPPLY-BUZ</text>
<text x="209.6" y="80.6">GND</text>
<text x="219.7" y="80.6">GND</text>
<text x="232.4" y="80.6">GND</text>
<text x="268" y="83.2">GND</text>
<text x="268" y="78.1">GND</text>
<text x="65.1" y="84.4">N$31</text>
<text x="209.6" y="85.7">GND</text>
<text x="219.7" y="85.7">GND</text>
<text x="232.4" y="85.7">GND</text>
<text x="268" y="88.2">GND</text>
<text x="209.6" y="95.9">GND</text>
<text x="209.6" y="90.8">GND</text>
<text x="219.7" y="95.9">GND</text>
<text x="219.7" y="90.8">GND</text>
<text x="232.4" y="90.8">GND</text>
<text x="232.4" y="95.9">GND</text>
<text x="268" y="93.3">GND</text>
<text x="41.9" y="100.9">GND</text>
<text x="161.3" y="100.9">GND</text>
<text x="209.6" y="100.9">GND</text>
<text x="219.7" y="100.9">GND</text>
<text x="232.4" y="100.9">GND</text>
<text x="247.7" y="98.4">GND</text>
<text x="268" y="98.4">GND</text>
<text x="41.9" y="106">GND</text>
<text x="72.4" y="107.3">GT1</text>
<text x="209.6" y="106">GND</text>
<text x="219.7" y="106">GND</text>
<text x="232.4" y="106">GND</text>
<text x="247.7" y="103.5">GND</text>
<text x="268" y="103.5">GND</text>
<text x="42.8" y="111.1">INHIB-STOP-INV</text>
<text x="72.4" y="111.1">GT1</text>
<text x="129.7" y="112.4">SHDN1</text>
<text x="151.4" y="108.6">N$10</text>
<text x="151.4" y="113.6">N$10</text>
<text x="161.3" y="108.6">GND</text>
<text x="161.6" y="113.6">N$10</text>
<text x="209.6" y="111.1">GND</text>
<text x="219.7" y="111.1">GND</text>
<text x="232.4" y="111.1">GND</text>
<text x="268" y="108.6">GND</text>
<text x="268" y="113.6">GND</text>
<text x="42.8" y="116.2">INHIB-STOP-INV</text>
<text x="93.1" y="116.2">BUZ-ACT</text>
<text x="129.7" y="117.4">SHDN1</text>
<text x="151.4" y="118.7">N$10</text>
<text x="161.6" y="118.7">N$10</text>
<text x="209.6" y="116.2">GND</text>
<text x="219.7" y="116.2">GND</text>
<text x="232.4" y="116.2">GND</text>
<text x="247.7" y="118.7">GND</text>
<text x="268" y="118.7">GND</text>
<text x="42.3" y="121.3">STOP-INV</text>
<text x="93.1" y="121.3">BUZ-ACT</text>
<text x="151.4" y="123.8">N$10</text>
<text x="161.6" y="123.8">N$10</text>
<text x="209.6" y="121.3">GND</text>
<text x="219.7" y="121.3">GND</text>
<text x="232.4" y="121.3">GND</text>
<text x="247.7" y="123.8">GND</text>
<text x="268" y="123.8">GND</text>
<text x="42.3" y="126.3">STOP-INV</text>
<text x="93.1" y="131.4">BUZ-ACT</text>
<text x="93.1" y="126.3">BUZ-ACT</text>
<text x="129.7" y="131.4">SHDN2</text>
<text x="129.7" y="126.3">SHDN2</text>
<text x="151.4" y="128.9">N$10</text>
<text x="161.6" y="128.9">N$10</text>
<text x="219.7" y="126.3">GND</text>
<text x="219.7" y="131.4">GND</text>
<text x="232.4" y="126.3">GND</text>
<text x="232.4" y="131.4">GND</text>
<text x="247.7" y="128.9">GND</text>
<text x="268" y="128.9">GND</text>
<text x="151.4" y="134">N$10</text>
<text x="161.6" y="134">N$10</text>
<text x="219.7" y="136.5">GND</text>
<text x="232.4" y="136.5">GND</text>
<text x="247.7" y="134">GND</text>
<text x="268" y="134">GND</text>
<text x="161.6" y="139">N$10</text>
<text x="219.7" y="141.6">GND</text>
<text x="232.4" y="141.6">GND</text>
<text x="247.7" y="139">GND</text>
<text x="268" y="139">GND</text>
</g>
</svg>
